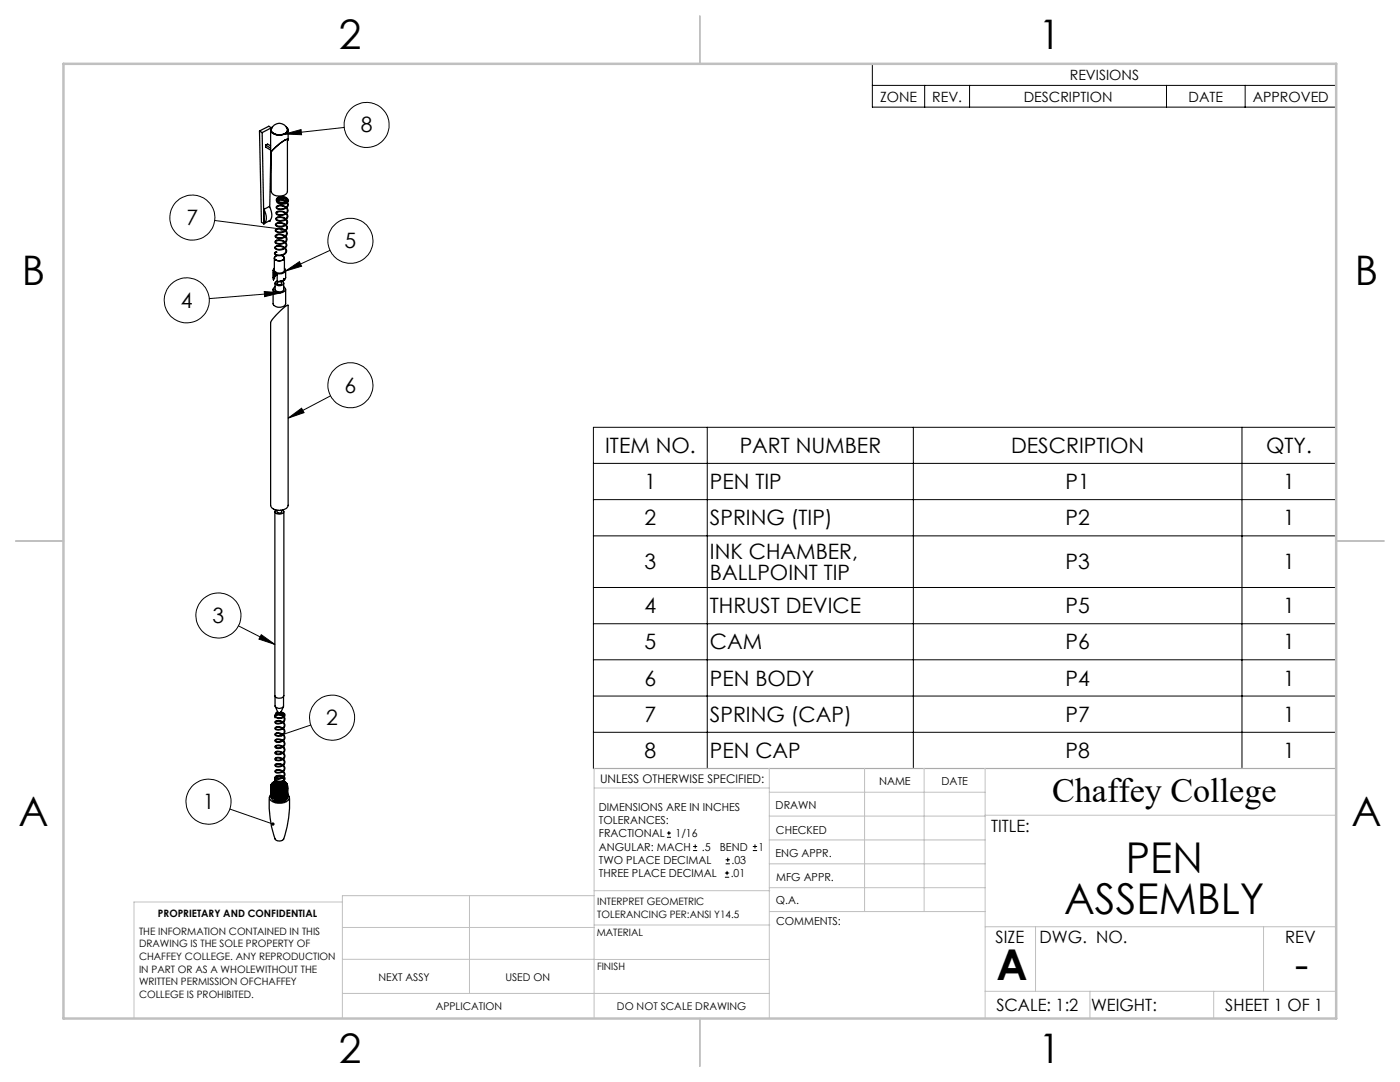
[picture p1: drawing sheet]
<svg xmlns="http://www.w3.org/2000/svg" width="279mm" height="216mm" viewBox="0 0 279 216" stroke-linecap="round" stroke-linejoin="round" font-family="sans-serif">
<g fill="none" stroke="#000" stroke-width=".25">
<path d="M51.8 26.1l.4 18.2 .5 .4M51.8 26.1l.5 .4M52.3 26.5l.4 18.2M53 28.9l.4-.1 .6 .3M53 28.9v.5l1 .6M53 28.9l1 .7M54 26v4.6M54 30.7l-.2 10.6M54.1 26v.2M54.2 25.5h.1M54.2 25.5l-1.9 1M54.2 25.5l-.5-.3-1.9 .9"/>
<path d="M54.3 25.4a.69 .69 0 0 0 .2 1.2 2.5 2.5 0 0 0 2.8-.2l.1-.7-.2-.3M54.4 25.3a.69 .69 0 0 0-.1 1.2 2.39 2.39 0 0 0 3.1-.3l.1-.3-.4-.6M54.4 25.3a1.61 1.61 0 0 1 1.8-.6 1.61 1.61 0 0 1 1.1 1.5 2.1 2.1 0 0 1-3.1 0l-.1-.3zM55.5 39.7l-.2 .1M55.5 39.4l-.3 .3a.77 .77 0 0 0 1 .8l1-.2M55.5 39.6l1-.1 .8 .3M55.5 39.9h1l.6 .3M55.5 39.4a1.51 1.51 0 0 1 2.1 .6 1.48 1.48 0 0 1-2.3 .4M55.6 39.7a1.49 1.49 0 0 1 1.8 .4M55.6 40l.6-.1 .8 .4M55.6 40l-.1-.1-.2 .1M55.6 40l-.2 .1"/>
<path d="M55.6 39.7l-.3 .2M57.4 28.1l.1-.2a1.26 1.26 0 0 0-1.4 .5l-.9 .8a2.04 2.04 0 0 0-1.1 1.5M57.4 28.1l.1-.3a6.9 6.9 0 0 0-3.5 2.8l.1 .1M57.4 27.8v10.4a1.62 1.62 0 0 1-2.2 .9 1.23 1.23 0 0 1-1.1-.9v-7.9M57.4 26v.2M57.5 26v1.8M52.7 41.8l1.1-.6a2.24 2.24 0 0 1 0 2.9M52.7 41.8a2.23 2.23 0 0 1 0 2.8l1.1-.5M52.7 41.8v2.9M53.8 44.1h.1M54.5 53.9l.1 1.9M54.5 57.7v2.9a1.43 1.43 0 0 0 2.5 0v-2.9"/>
<path d="M54.6 55.8v-1.5l.7 .4v1.5l1.2-.1 .2-.5 .1 .2M54.8 51.5v2.4a1.18 1.18 0 0 0 2 0v-2.4M54.8 53.5l-.3 .4a1.46 1.46 0 0 0 2.5 0l-.2-.4M54.8 54.5v1.1l-.2 .2M54.9 56.5v1.2a.98 .98 0 0 0 1.7 0v-1.2M54.9 57.2l-.4 .4a.78 .78 0 0 0 1 .8 1.15 1.15 0 0 0 1.5-.8l-.4-.4M55 54.8l.2 .2M55.2 40l-.1 .1M55.2 47.9h1l.7 .4M55.2 50.3h.1M55.2 49.2l.7-.1 .8 .4M55.2 55l-.1-.3-.2 .5h-.1"/>
<path d="M55.3 40.1a1.37 1.37 0 0 0 2.1 0 1.11 1.11 0 0 0-1.5-.7l-.5 .2-.1 .2a1.22 1.22 0 0 0 1.8 .4M55.3 48h.9l.6 .3M55.3 45.6h1l.7 .4M55.3 51a.51 .51 0 0 0-.5 .7 1.25 1.25 0 0 0 2-.2l-.6-.5M55.3 46.9l.7-.1 .8 .4M55.3 54.9l-.1 .1M55.4 45.7h.6l.9 .3M55.4 56.3l.3-.1 .5 .1a.47 .47 0 0 1-.4 .6 .47 .47 0 0 1-.6-.3zM55.4 44.6h1l.5 .3M55.4 43.3h.9l.7 .3M55.4 42.2h1l.7 .3M55.5 41h.9l.7 .3"/>
<path d="M56.1 56.1a.46 .46 0 0 1 .4 .2 .46 .46 0 0 1 0 .5 1 1 0 0 1-1.6-.4l.4-.3M56.6 55.7l.2 .1M56.8 49.6a.77 .77 0 0 1 .2 .9 .77 .77 0 0 1-.9 .4h-.4a.71 .71 0 0 1-.8-.3l.3-.3M56.9 48.4a.76 .76 0 0 1 .1 .9 .76 .76 0 0 1-.8 .4 1.08 1.08 0 0 1-1.3-.3l.3-.3M56.9 47.3a.65 .65 0 0 1 .2 .7 .65 .65 0 0 1-.5 .4l-.8 .2a.63 .63 0 0 1-.8-.3l.3-.3M56.9 49.5a.85 .85 0 0 1 .2 .9 .85 .85 0 0 1-.8 .5l-.4 .1a.94 .94 0 0 1-1.1-.4l.1-.3h.3M57 46.1a.78 .78 0 0 1 .1 .9 .78 .78 0 0 1-.8 .4h-.5a.63 .63 0 0 1-.8-.3l.3-.3M57 48.3a.91 .91 0 0 1 .1 1 .91 .91 0 0 1-.8 .5l-.8 .1-.5-.2-.2-.2a1.3 1.3 0 0 1 2-.1M57 45a.76 .76 0 0 1 .1 .9 .76 .76 0 0 1-.8 .3l-.8 .1-.4-.2v-.3l.3-.1M57 47.2a.88 .88 0 0 1 .2 .9 .88 .88 0 0 1-.8 .5l-.8 .1-.5-.1-.2-.3 .3-.4M57 53.9v1.6l-.2 .3M57 43.8a.68 .68 0 0 1-.3 1.2l-.7 .2a.71 .71 0 0 1-.9-.4l.3-.2"/>
<path d="M57.1 42.7a.77 .77 0 0 1 .1 .9 .77 .77 0 0 1-.8 .4h-.4a.78 .78 0 0 1-.9-.4 1.46 1.46 0 0 1 1.8 .1M57.1 46a.91 .91 0 0 1 .1 1 .91 .91 0 0 1-.8 .5l-.3 .1a.77 .77 0 0 1-1.2-.6 1.59 1.59 0 0 1 2 .1M57.1 41.5a.65 .65 0 0 1 .2 .7 .65 .65 0 0 1-.5 .5l-.8 .2a.71 .71 0 0 1-.8-.4 1.38 1.38 0 0 1 1.8 .1M57.1 44.9a.99 .99 0 0 1 0 1.1 .99 .99 0 0 1-1 .4h-.7l-.4-.3v-.2l.3-.3M57.1 40.3l.1 .1M57.1 43.7a.85 .85 0 0 1 .2 1 .85 .85 0 0 1-.8 .5l-.4 .1a.97 .97 0 0 1-1.1-.5 1.3 1.3 0 0 1 1.9-.1l.1 .1M57.1 40.2l.2 .1M57.2 42.6a.88 .88 0 0 1 .1 .9 .88 .88 0 0 1-.7 .6h-.4a.77 .77 0 0 1-1.2-.5l.4-.2M57.2 41.4v.1a.86 .86 0 0 1 .2 .9 .86 .86 0 0 1-.8 .5l-.8 .1a.57 .57 0 0 1-.7-.6l.3-.2M57.4 40.6a.98 .98 0 0 1-1.3 1.1 .71 .71 0 0 1-.9-.4 1.4 1.4 0 0 1 1.8 .1M57.5 40.5a1.07 1.07 0 0 1-1.2 1.3 .97 .97 0 0 1-1.2-.4l.4-.3M55.1 62.8l1-.9a2.42 2.42 0 0 1 1.4-1v39.9a2 2 0 0 1-2.9 .8l-.3-.2-.3-.6v-36.5z"/>
<path d="M54.9 102.1v36.7a1.03 1.03 0 0 0 1.8 0v-36.7M55.1 101.7l-.2 .4a1.01 1.01 0 0 0 1.7-.1l-.2-.3M55.5 101.8l-.2 .2a.46 .46 0 0 0 .5 .4 .46 .46 0 0 0 .4-.4l-.2-.2M54.9 139v1.9a.98 .98 0 0 0 1.7 0v-1.9M54.1 157.1a1.61 1.61 0 0 0 2.2 .8 .99 .99 0 0 0 1.1-.9 .92 .92 0 0 1-.9 1.2 1.8 1.8 0 0 1-2.4-.8l.1-.2M54.1 158.1a.97 .97 0 0 0 .9 1 1.78 1.78 0 0 0 2.4-.9v-.1M54.1 157.1a1.16 1.16 0 0 0 1.6 1.1 1.32 1.32 0 0 0 1.7-1M54.1 158.9v.2a1.92 1.92 0 0 0 3.3 .1v-.1M54.1 156.8l.2 .4 .3 .2M54.1 156.7h.1M54.1 157.8v.2M54.2 156.7l.1 .4 .3 .2"/>
<path d="M54.2 156.7a.9 .9 0 0 1 .8-.7 .79 .79 0 0 0-.7 1.1l.3 .2M54.2 157.1h.1M54.2 156.4l-.1 .4 .5 .6M54.2 156.8a2.13 2.13 0 0 1 3.1 .1M54.3 156.3l-.1 .3a1.63 1.63 0 0 0 2.2 .9 .92 .92 0 0 0 .9-1.1l-.6-.5a.81 .81 0 0 1 .5 1.2 2.21 2.21 0 0 1-2.9-.1l-.1-.3a1.06 1.06 0 0 1 .9-.9zM54.3 157.1a2.22 2.22 0 0 1 2.9 0M54.3 157a2.16 2.16 0 0 1 2.9 .1M54.3 157.1l.1-.1a2.32 2.32 0 0 1 2.7 .2M54.5 157.3a2.46 2.46 0 0 1 2.4 0M54.6 157.4h.1M54.6 157.3v.1M54.6 157.3h.1"/>
<path d="M54.8 159.8h.1M54.8 159.7v.1M54.9 142.9v.3M54.9 155.6v.3M54.9 157.4a2.28 2.28 0 0 1 1.7 .1M54.9 141l.6 1.1 .2 .1 .4-.1 .5-1.1M55.1 156.1a.92 .92 0 0 0-.9 .7M55.1 151.2h.9l.4 .2M55.1 149.9l.9 .1 .4 .2M55.1 148.7h.5l.8 .2M55.1 147.5h.9l.4 .2M55.1 142.6h.9l.6 .3"/>
<path d="M55.1 154.8l.8-.1 .7 .2M55.1 142.6l.1 .1M55.1 154.8l.1 .1zM55.1 142.6l-.1 .1M55.1 155.9h.1M55.2 152.5l1.1 .2M55.2 151.3l1.1 .1M55.2 148.8l1.1 .2M55.2 146.4h.6l.5 .2M55.2 145.2l.6-.1 .5 .2M55.2 143.9l1.1 .2M55.2 142.7h.6l.7 .4"/>
<path d="M55.2 154.9l.8-.1 .5 .2M55.5 142.1l-.4 .1M55.5 142.2l-.3 .1M56 142.2l.5 .1 .2 .3a.99 .99 0 0 1-1.7 .4v-.2a1.15 1.15 0 0 1 1.7-.1M56.1 142.1h.1a.62 .62 0 0 1 .6 .8 1.23 1.23 0 0 1-1.9-.1 1.03 1.03 0 0 1 1.6-.4M56.4 156.1a1.08 1.08 0 0 1 .9 .8M56.4 152.8a.81 .81 0 0 1 .2 .9 .81 .81 0 0 1-.9 .4h-.6l-.1-.2a1.3 1.3 0 0 1 1.3 0M56.4 151.6a.79 .79 0 0 1 .2 .9 .79 .79 0 0 1-.9 .4l-.7-.1v-.2l.2-.1M56.4 149.1a.81 .81 0 0 1 .2 1 .81 .81 0 0 1-.9 .4l-.6-.1-.1-.2a1.13 1.13 0 0 1 1.3 0M56.4 150.3a.7 .7 0 0 1 .3 .8 .7 .7 0 0 1-.7 .5h-.9l-.1-.2 .2-.2M56.4 146.6a.7 .7 0 0 1 .3 .8 .7 .7 0 0 1-.7 .5l-.6 .1-.4-.2a1.19 1.19 0 0 1 1.3 0M56.4 147.8a.81 .81 0 0 1 .2 1 .81 .81 0 0 1-.9 .4l-.7-.1v-.1l.2-.2"/>
<path d="M56.4 145.4a.7 .7 0 0 1 .3 .8 .7 .7 0 0 1-.7 .5h-.9l-.1-.2 .2-.2M56.4 144.2a.81 .81 0 0 1 .2 1 .81 .81 0 0 1-.9 .4l-.6-.1-.1-.2 .2-.2M56.4 154a.81 .81 0 0 1 .2 1 .81 .81 0 0 1-.9 .4l-.6-.1-.1-.2 .2-.2M56.5 155l-1-.1-.6 .3M56.5 155.2l.2 .3M56.5 156l.4 .2 .4 .5M56.6 152.7a.87 .87 0 0 1 .2 1 .87 .87 0 0 1-.9 .5 .78 .78 0 0 1-1-.3 1.04 1.04 0 0 1 1.5-.1M56.6 151.4a.89 .89 0 0 1 .2 1 .89 .89 0 0 1-.9 .6 .88 .88 0 0 1-1-.3 1.07 1.07 0 0 1 1.5-.1M56.6 150.2a.87 .87 0 0 1 .2 1 .87 .87 0 0 1-.9 .6l-.9-.1-.1-.3 .2-.2M56.6 149a.87 .87 0 0 1 .2 1 .87 .87 0 0 1-.9 .5h-.9l-.1-.4 .2-.1M56.6 147.8a.86 .86 0 0 1 .2 1 .86 .86 0 0 1-.9 .5 .82 .82 0 0 1-1-.3l.2-.2M56.6 146.5a.89 .89 0 0 1 .2 1 .89 .89 0 0 1-.9 .6 .88 .88 0 0 1-1-.3l.2-.3"/>
<path d="M56.6 145.3a.87 .87 0 0 1 .2 1 .87 .87 0 0 1-.9 .6h-.7l-.3-.3a1.07 1.07 0 0 1 1.5-.1M56.6 144.1a.87 .87 0 0 1 .2 1 .87 .87 0 0 1-.9 .5h-.9l-.1-.3a1.04 1.04 0 0 1 1.5 0M56.6 153.9a.87 .87 0 0 1 .2 1 .87 .87 0 0 1-.9 .5h-.9l-.1-.4 .2-.1M56.6 156a.82 .82 0 0 1 .7 .7 .82 .82 0 0 1-.5 .9 2.54 2.54 0 0 1-2.3 0M56.6 155.1l.1 .2a1 1 0 0 1-.8 .6 1 1 0 0 1-.9-.4 1.04 1.04 0 0 1 1.3-.3M56.6 155.9h.1M56.7 143.3v.1a1.09 1.09 0 0 1-1.7 .7l.2-.2M56.7 155l.2 .2a1.11 1.11 0 0 1-.9 .9 1.11 1.11 0 0 1-1.1-.4v-.4M56.7 157.4h-.1a2.44 2.44 0 0 0-1.9-.1 2.49 2.49 0 0 1 2 .1M56.8 143.2a1.19 1.19 0 0 1-.5 1.1 1.19 1.19 0 0 1-1.3 .1l-.1-.3a1.07 1.07 0 0 1 1.5-.1M57 157.2a2.27 2.27 0 0 0-2.5 0 2.21 2.21 0 0 1 2.5 .1M57.3 157a1.99 1.99 0 0 0-3.1-.2 2.12 2.12 0 0 1 3 .2"/>
<path d="M57.3 157.9a.71 .71 0 0 1-.3 1 2.36 2.36 0 0 1-2.8-.2v-.5M57.3 158.9a2 2 0 0 1-2.5 .8M57.3 157.2v.1M57.3 158.2v.1M57.4 156.7a.75 .75 0 0 1-.6 1 2.13 2.13 0 0 1-2.7-.4l.1-.5M57.4 157.4v.1a1.82 1.82 0 0 1-2.3 1 .89 .89 0 0 1-1-1h.1M57.4 157.7a.76 .76 0 0 1-.5 .9 2.14 2.14 0 0 1-2.8-.3l.1-.5M57.4 158.3a.83 .83 0 0 1-.7 1.1 2.09 2.09 0 0 1-2.6-.6l.1-.3a.83 .83 0 0 0-.4 .8 .83 .83 0 0 0 .6 .7 2.63 2.63 0 0 0 3.3-.7v-.3l-.3-.5M57.4 158.6a.93 .93 0 0 1-1 1.2l-.6 .1-1-.1M57.4 158.8a1.68 1.68 0 0 1-2.2 1l-.4-.1M57.4 158.3a1.22 1.22 0 0 1-1.5 1.2 1.5 1.5 0 0 1-1.7-.8M57.4 157.9a1.62 1.62 0 0 1-2.2 1 1.08 1.08 0 0 1-1-.9"/>
<path d="M57.4 157.6a1.5 1.5 0 0 1-1.9 .9 1.16 1.16 0 0 1-1.3-.8M57.4 156.7a1.23 1.23 0 0 1-1.5 1.2 1.59 1.59 0 0 1-1.7-.8l-.1-.3M57.4 157.3v.3M57.4 157.3a.92 .92 0 0 1-.9 .9 1.8 1.8 0 0 1-2.4-.8M57.4 157.6a1.89 1.89 0 0 1-2.8 .8l-.3-.2-.2-.4M57.4 157.9a1.65 1.65 0 0 1-2.2 1 1.06 1.06 0 0 1-1.1-.8M57.4 158.6a1.74 1.74 0 0 1-2.3 1 .93 .93 0 0 1-1-.8M57.4 158.9a1.61 1.61 0 0 1-2.1 1l-.5-.1M57.4 158.3a2.07 2.07 0 0 1-3.2 .4l-.1-.3M57.7 159.1a21.7 21.7 0 0 1-1.1 8.4 1.16 1.16 0 0 1-1.7-.1 21.4 21.4 0 0 1-1.1-8.3"/>
<circle cx="55.2" cy="142.2" r=".06"/>
</g>
<g fill="none" stroke="#000" stroke-width=".2">
<path d="M174.1 12.7h92.6v8.7h-92.6zM174.1 17h92.6M184.5 17v4.4M193.5 17v4.4M232.8 17v4.4M248.5 17v4.4M56.9 26.7l3.2-.8 .1 1zM68.7 25.4l-11.8 1.3M42.8 44l13.4 1.7M52.7 58.2l3.4 .2-3.3 .8zM56.1 58.4l-14.3 1.2M57 54.1l2.8-1.9 .4 .9z"/>
<path d="M65.9 50l-8.9 4.1M66 79l-8.5 4.4M57.5 83.4l2.7-1.9 .5 .8zM118.4 85.3h148.3v68.1h-148.3zM118.4 92.5h148.3M118.4 99.7h148.3M141.1 85.3v68.1M182.3 85.3v68.1M247.9 85.3v68.1M118.4 106.9h148.3M118.4 117.2h148.3M47.6 124.9l7.3 3.7"/>
<path d="M52.1 126.6l2.8 2-3.2-1.1zM118.4 124.5h148.3M118.4 131.7h148.3M118.4 138.9h148.3M62 144.7l-5.9 2M118.4 146.1h148.3M45.9 161.4l8.6 3M133.1 167.1h.8M133.1 166.2h.8M133.5 165.8v.9M138.3 169.7h.8M138.3 168.9h.8"/>
<path d="M138.7 168.5v.8M144.7 175h.8M144.7 174.2h.8M144.8 172.4h.9M144.8 171.6h.9M145.1 173.8v.8M145.2 171.1v.9M150.2 169.7h.9M150.2 168.9h.9M150.7 168.5v.8"/>
<circle cx="73.2" cy="24.9" r="4.5"/>
<circle cx="37.3" cy="59.9" r="4.5"/>
<circle cx="38.4" cy="43.4" r="4.5"/>
<circle cx="69.9" cy="48" r="4.5"/>
<circle cx="69.9" cy="76.9" r="4.5"/>
<circle cx="43.6" cy="122.8" r="4.5"/>
<circle cx="41.6" cy="160" r="4.5"/>
<circle cx="66.3" cy="143.2" r="4.5"/>
</g>
<g fill="none" stroke="#c0c0c0" stroke-width=".2">
<path d="M118.6 157.2h34.9M153.5 153.3v49.9M153.5 158.1h43.1M172.5 153.3v28.6M184.4 153.3v28.6M196.6 153.3v49.9M266.7 153.3h-148.1v49.9M68.3 180h-41.6v23.2M93.7 178.7v19.5M118.6 178.7h-50.3v24.5M118.6 177.7h35M153.5 167.6h43.1"/>
<path d="M153.5 162.8h43.1M153.5 172.4h43.1M153.5 177.1h43.1M196.6 162.7h70.1M68.3 198.2h85.2M68.3 191.4l85.2 .1M68.3 185.1h50.3M118.6 184.6h35M153.6 181.9h43M196.6 197.8h70.1M196.6 184.9h70.1M206.7 184.9v12.9"/>
<path d="M217.5 197.8v5.4M242.2 197.8v5.4M252.2 184.9v12.9"/>
</g>
<path d="M139.7 3.2v9.5M3.1 107.9h9.6M266.7 107.9h9.5M139.7 203.2v9.6" fill="none" stroke="#c0c0c0" stroke-width=".25"/>
<path d="M12.7 12.7h254v190.5h-254z" fill="none" stroke="#c0c0c0" stroke-width=".5"/>
<path d="M56.9 26.7l3.2-.8 .1 1zM56 45.5h-.1a.34 .34 0 0 0 .2 .5 .34 .34 0 0 0 .5-.2l-.4-.1h.4a.34 .34 0 0 0-.3-.3 .34 .34 0 0 0-.3 .1zM57 54.1l2.8-1.9 .4 .9zM52.7 58.2l3.4 .2-3.3 .8zM57.5 83.4l2.7-1.9 .5 .8zM52.1 126.6l2.8 2-3.2-1.1zM55.8 146.5v.3l.3-.1-.3 .1a.35 .35 0 0 0 .5 .2 .35 .35 0 0 0 .1-.5 .35 .35 0 0 0-.6 0zM54.3 164.1a.34 .34 0 0 0 0 .6 .34 .34 0 0 0 .5-.2l-.3-.1 .3 .1a.34 .34 0 0 0-.2-.4 .34 .34 0 0 0-.3 0z" fill="#000"/>
<g font-size="8.5">
<text x="224.7" y="174.2">PEN</text>
<text x="212.4" y="182.3">ASSEMBLY</text>
<text x="198.9" y="195.5">A</text>
<text x="258.4" y="195.4">-</text>
</g>
<g font-size="8.1">
<text x="67.6" y="9.7">2</text>
<text x="207.3" y="9.7">1</text>
<text x="4.4" y="57">B</text>
<text x="270.4" y="57">B</text>
<text x="3.7" y="164.9">A</text>
<text x="269.7" y="164.9">A</text>
<text x="67.6" y="212.2">2</text>
<text x="207.3" y="212.2">1</text>
</g>
<text font-size="6.9" x="210" y="160.1">Chaffey College</text>
<g font-size="4.2">
<text x="72" y="26.4">8</text>
<text x="37.2" y="44.9">7</text>
<text x="68.8" y="49.5">5</text>
<text x="36.1" y="61.4">4</text>
<text x="68.8" y="78.3">6</text>
<text x="120.8" y="90.4">ITEM NO.</text>
<text x="147.6" y="90.4">PART NUMBER</text>
<text x="201.8" y="90.4">DESCRIPTION</text>
<text x="252.7" y="90.4">QTY.</text>
<text x="128.6" y="97.6">1</text>
<text x="141.7" y="97.6">PEN TIP</text>
<text x="212.7" y="97.6">P1</text>
<text x="256.1" y="97.6">1</text>
<text x="128.6" y="104.8">2</text>
<text x="141.7" y="104.8">SPRING (TIP)</text>
<text x="212.7" y="104.8">P2</text>
<text x="256.1" y="104.8">1</text>
<text x="128.6" y="113.6">3</text>
<text x="141.7" y="111.5">INK CHAMBER,</text>
<text x="212.7" y="113.6">P3</text>
<text x="256.1" y="113.6">1</text>
<text x="141.7" y="115.6">BALLPOINT TIP</text>
<text x="42.4" y="124.3">3</text>
<text x="128.6" y="122.3">4</text>
<text x="141.7" y="122.3">THRUST DEVICE</text>
<text x="212.7" y="122.3">P5</text>
<text x="256.1" y="122.3">1</text>
<text x="128.6" y="129.6">5</text>
<text x="141.7" y="129.6">CAM</text>
<text x="212.7" y="129.6">P6</text>
<text x="256.1" y="129.6">1</text>
<text x="128.6" y="136.8">6</text>
<text x="141.7" y="136.8">PEN BODY</text>
<text x="212.7" y="136.8">P4</text>
<text x="256.1" y="136.8">1</text>
<text x="65.1" y="144.7">2</text>
<text x="128.6" y="144">7</text>
<text x="141.7" y="144">SPRING (CAP)</text>
<text x="212.7" y="144">P7</text>
<text x="256.1" y="144">1</text>
<text x="128.6" y="151.2">8</text>
<text x="141.7" y="151.2">PEN CAP</text>
<text x="212.7" y="151.2">P8</text>
<text x="256.1" y="151.2">1</text>
<text x="40.5" y="161.4">1</text>
</g>
<g font-size="3.4">
<text x="197.8" y="166">TITLE:</text>
<text x="198.7" y="188.1">SIZE</text>
<text x="207.5" y="188.1">DWG. NO.</text>
<text x="256.5" y="188.2">REV</text>
<text x="198.8" y="201.7">SCALE: 1:2</text>
<text x="217.7" y="201.8">WEIGHT:</text>
<text x="244.5" y="201.7">SHEET 1 OF 1</text>
</g>
<g font-size="2.8">
<text x="213.5" y="15.9">REVISIONS</text>
<text x="175.6" y="20.3">ZONE</text>
<text x="186" y="20.3">REV.</text>
<text x="204.3" y="20.3">DESCRIPTION</text>
<text x="237.2" y="20.3">DATE</text>
<text x="250" y="20.3">APPROVED</text>
</g>
<text font-size="2.4" x="119.8" y="156.2">UNLESS OTHERWISE SPECIFIED:</text>
<g font-size="2.2">
<text x="119.5" y="161.8">DIMENSIONS ARE IN INCHES</text>
<text x="154.8" y="161.4">DRAWN</text>
<text x="175.4" y="156.6">NAME</text>
<text x="187.9" y="156.7">DATE</text>
<text x="119.5" y="164.4">TOLERANCES:</text>
<text x="119.5" y="167.1">FRACTIONAL</text>
<text x="134.8" y="167.1">1/16</text>
<text x="154.9" y="166.3">CHECKED</text>
<text x="119.5" y="172.4">TWO PLACE DECIMAL</text>
<text x="119.5" y="169.7">ANGULAR: MACH</text>
<text x="140.1" y="169.7">.5</text>
<text x="143.6" y="169.7">BEND</text>
<text x="146" y="172.4">.03</text>
<text x="151.4" y="169.7">1</text>
<text x="154.8" y="171">ENG APPR.</text>
<text x="119.5" y="175">THREE PLACE DECIMAL</text>
<text x="145.8" y="175">.01</text>
<text x="154.9" y="175.7">MFG APPR.</text>
<text x="154.9" y="180.4">Q.A.</text>
<text x="154.9" y="184.6">COMMENTS:</text>
</g>
<g font-size="2.1">
<text x="75.5" y="195.7">NEXT ASSY</text>
<text x="100.9" y="195.7">USED ON</text>
<text x="86.9" y="201.5">APPLICATION</text>
<text x="123.1" y="201.6">DO NOT SCALE DRAWING</text>
</g>
<g font-size="2">
<text x="31.5" y="182.9">PROPRIETARY AND CONFIDENTIAL</text>
<text x="119.2" y="180.6">INTERPRET GEOMETRIC</text>
<text x="119.2" y="183.1">TOLERANCING PER:ANSI Y14.5</text>
<text x="27.8" y="186.5">THE INFORMATION CONTAINED IN THIS</text>
<text x="27.8" y="189">DRAWING IS THE SOLE PROPERTY OF</text>
<text x="27.8" y="191.6">CHAFFEY COLLEGE. ANY REPRODUCTION</text>
<text x="119.1" y="186.7">MATERIAL</text>
<text x="27.8" y="194.1">IN PART OR AS A WHOLEWITHOUT THE</text>
<text x="27.8" y="196.6">WRITTEN PERMISSION OFCHAFFEY</text>
<text x="119.1" y="193.5">FINISH</text>
<text x="27.8" y="199.1">COLLEGE IS PROHIBITED.</text>
</g>
</svg>
